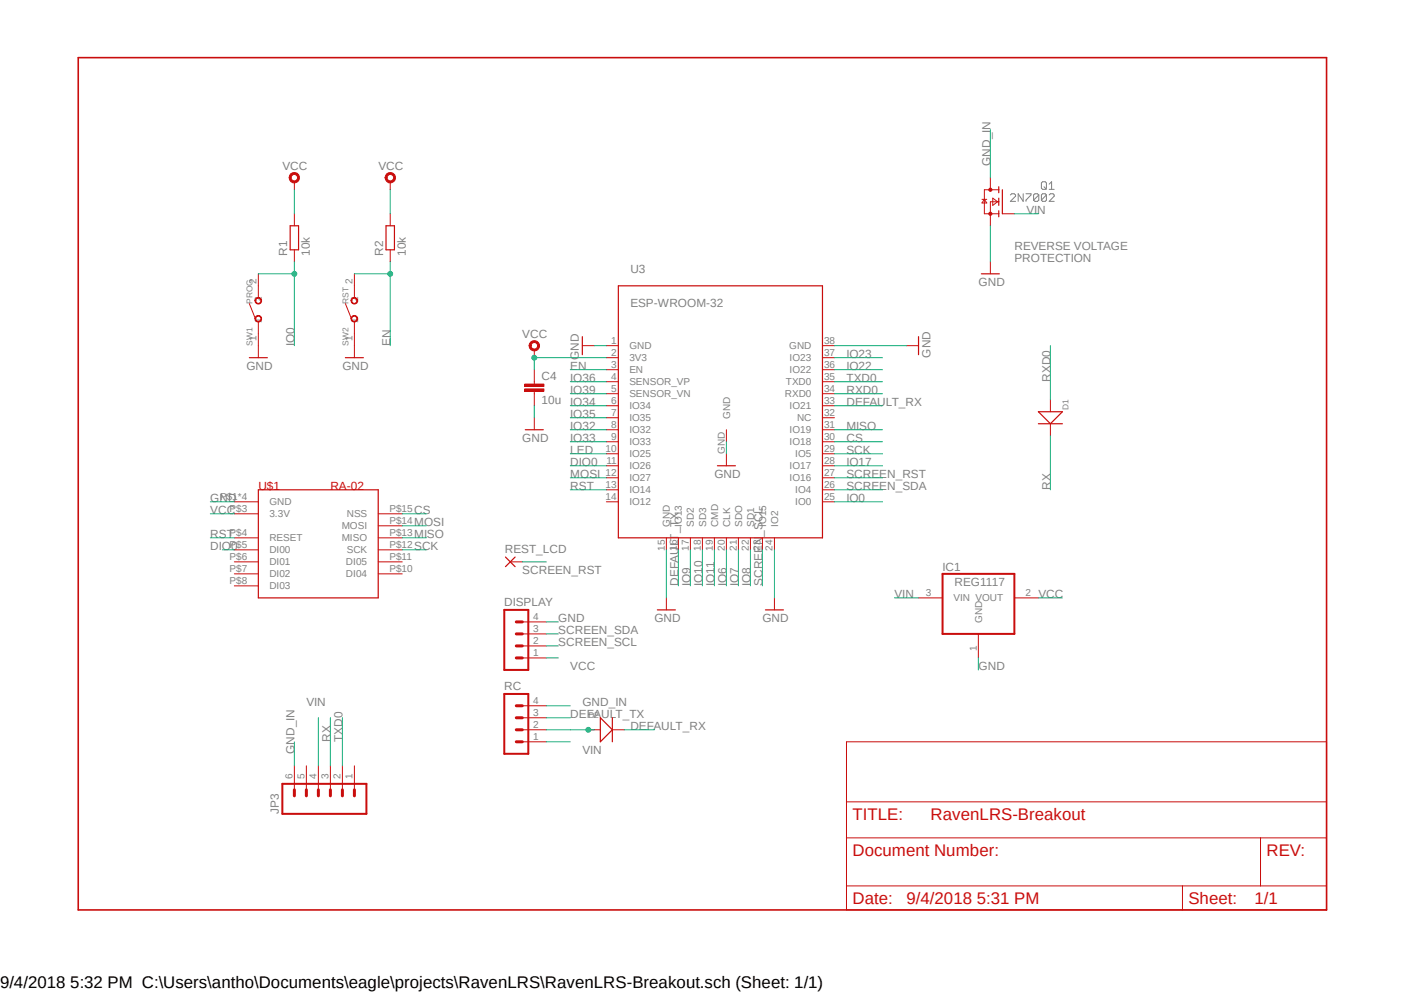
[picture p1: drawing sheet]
<svg xmlns="http://www.w3.org/2000/svg" width="297mm" height="210mm" viewBox="0 0 297 210" stroke-linecap="round" stroke-linejoin="round" font-family="sans-serif">
<path d="M16 11.9l265 181.1M281 11.9l-265 181.1" fill="none" stroke="#fff" stroke-width=".21"/>
<g fill="none" stroke="#808080" stroke-width=".21">
<path d="M220.6 38.4h.5l.3 .3v1.1l-.3 .2h-.5l-.3-.2v-1.1zM220.9 39.5l.5 .5M222 38.9l.5-.5v1.6M213.7 41.2l.3-.2h.5l.3 .2v.3l-1.1 1.1h1.1M216.5 41v1.6l-1.1-1.6v1.6M217 41h1.1v.2l-1.1 1.1v.3M219.8 41.2v1.1l-.3 .3h-.6l-.2-.3M219.8 41.2l-.3-.2h-.6l-.2 .2v1.1M219.8 41.2l-1.1 1.1M221.4 41.2v1.1l-.3 .3h-.5l-.3-.3M221.4 41.2l-.3-.2h-.5l-.3 .2v1.1M221.4 41.2l-1.1 1.1"/>
<path d="M222 41.2l.2-.2h.6l.2 .2v.3l-1 1.1h1M222 40h1"/>
</g>
<path d="M139.1 129h3.8" fill="none" stroke="#c90d0c" stroke-width=".25"/>
<path d="M113 80.7v.5M113 82.8v.5M141 126.4v2.6" fill="none" stroke="#c90d0c" stroke-width=".21"/>
<path d="M111 82.3h4.1v.5h-4.1z" fill-rule="evenodd" fill="#c90d0c"/>
<path d="M111 82.3h4.1v.5h-4.1z" fill="none" stroke="#c90d0c" stroke-width=".21"/>
<path d="M111 81.2h4.1v.5h-4.1z" fill-rule="evenodd" fill="#c90d0c"/>
<path d="M113 74.1v1.5M113 78.2v2.5M111 81.2h4.1v.5h-4.1zM113 83.3v2.5M113 88.3v2.6" fill="none" stroke="#c90d0c" stroke-width=".21"/>
<path d="M111.1 90.9h3.8" fill="none" stroke="#c90d0c" stroke-width=".25"/>
<path d="M112.3 72.3a1.11 1.11 0 0 1 1.7 .3 1.11 1.11 0 0 1-.7 1.6 1.11 1.11 0 0 1-1.4-1.1h.5a.69 .69 0 0 1 .9-.6 .69 .69 0 0 1 .2 1.2 .69 .69 0 0 1-1.1-.3v-.3h-.5z" fill-rule="evenodd" fill="#c90d0c"/>
<g fill="none" stroke="#c90d0c" stroke-width=".21">
<path d="M82.5 38.5v1.6M112.3 72.3a1.11 1.11 0 0 1 1.7 .3 1.11 1.11 0 0 1-.7 1.6 1.11 1.11 0 0 1-1.4-1.1h.5a.69 .69 0 0 1 .9-.6 .69 .69 0 0 1 .2 1.2 .69 .69 0 0 1-1.1-.3v-.3h-.5zM123.2 73.1h2.5M128.3 73.1h2.5M128.3 75.6h2.5M128.3 78.2h2.5M174 73.1h2.5M174 75.6h2.5M174 78.2h2.5M191.8 73.1h2.5M128.3 80.7h2.5M128.3 83.3h2.5"/>
<path d="M128.3 85.8h2.5M128.3 88.3h2.5M128.3 90.9h2.5M128.3 93.4h2.5M128.3 96h2.5M128.3 98.5h2.5M153.7 90.9v2.5M153.7 96v2.5M174 80.7h2.5M174 83.3h2.5M174 85.8h2.5M174 88.3h2.5"/>
<path d="M174 90.9h2.5M174 93.4h2.5M174 96h2.5M174 98.5h2.5M128.3 101h2.5M128.3 103.6h2.5M128.3 106.1h2.5M141 113.7v2.6M143.5 113.7v2.6M146 113.7v2.6M148.6 113.7v2.6M151.1 113.7v2.6"/>
<path d="M153.7 113.7v2.6M156.2 113.7v2.6M158.7 113.7v2.6M161.3 113.7v2.6M163.8 113.7v2.6M174 101h2.5M174 103.6h2.5M174 106.1h2.5M163.8 126.4v2.6"/>
</g>
<path d="M123.2 71.2v3.8M130.8 60.5h43.2v53.2h-43.2zM194.3 71.2v3.8M151.8 98.5h3.8M161.9 129h3.8" fill="none" stroke="#c90d0c" stroke-width=".25"/>
<path d="M81.8 36.7a1.11 1.11 0 0 1 1.7 .4 1.11 1.11 0 0 1-.7 1.6 1.11 1.11 0 0 1-1.4-1.1h.5a.71 .71 0 0 1 1-.6 .71 .71 0 0 1 .2 1.1 .71 .71 0 0 1-1.2-.3v-.2h-.5z" fill-rule="evenodd" fill="#c90d0c"/>
<path d="M62.3 38.5v1.6M81.8 36.7a1.11 1.11 0 0 1 1.7 .4 1.11 1.11 0 0 1-.7 1.6 1.11 1.11 0 0 1-1.4-1.1h.5a.71 .71 0 0 1 1-.6 .71 .71 0 0 1 .2 1.1 .71 .71 0 0 1-1.2-.3v-.2h-.5zM82.5 45.2v2.6M82.5 52.8v2.6M75 73.1v2.5" fill="none" stroke="#c90d0c" stroke-width=".21"/>
<path d="M81.7 47.8h1.7v5h-1.7zM73.1 75.6h3.8" fill="none" stroke="#c90d0c" stroke-width=".25"/>
<path d="M61.5 36.7a1.1 1.1 0 0 1 1.7 .3 1.1 1.1 0 0 1-.6 1.6 1.1 1.1 0 0 1-1.4-1h.4a.7 .7 0 0 1 .8-.8 .7 .7 0 0 1 .4 1.1 .7 .7 0 0 1-1.2-.1v-.2h-.4z" fill-rule="evenodd" fill="#c90d0c"/>
<path d="M61.5 36.7a1.1 1.1 0 0 1 1.7 .3 1.1 1.1 0 0 1-.6 1.6 1.1 1.1 0 0 1-1.4-1h.4a.7 .7 0 0 1 .8-.8 .7 .7 0 0 1 .4 1.1 .7 .7 0 0 1-1.2-.1v-.2h-.4zM54.7 57.9v2.6M62.3 45.2v2.6M62.3 52.8v2.6M54.7 68v7.6M179.1 156.9h101.5v35.5h-101.5zM179.1 177.2h101.5M179.1 169.6h101.5M266.7 177.2v10.2M179.1 187.4h101.5M250.1 187.4v5" fill="none" stroke="#c90d0c" stroke-width=".21"/>
<path d="M61.4 47.8h1.8v5h-1.8zM52.7 75.6h3.9" fill="none" stroke="#c90d0c" stroke-width=".25"/>
<path d="M16.6 12.2h264v180.2h-264z" fill="none" stroke="#c90d0c" stroke-width=".34"/>
<path d="M54.2 66.8a.71 .71 0 0 1 1.1 .3 .71 .71 0 0 1-.5 1 .71 .71 0 0 1-.9-.7h.2a.56 .56 0 0 1 .7-.5 .56 .56 0 0 1 .4 .8 .56 .56 0 0 1-.9 .2l-.2-.5h-.2z" fill-rule="evenodd" fill="#c90d0c"/>
<path d="M52.7 64.2l1.3 3.2M54.2 66.8a.71 .71 0 0 1 1.1 .3 .71 .71 0 0 1-.5 1 .71 .71 0 0 1-.9-.7h.2a.56 .56 0 0 1 .7-.5 .56 .56 0 0 1 .4 .8 .56 .56 0 0 1-.9 .2l-.2-.5h-.2z" fill="none" stroke="#c90d0c" stroke-width=".21"/>
<path d="M54.2 63a.71 .71 0 0 1 1.1 .3 .71 .71 0 0 1-.5 1 .71 .71 0 0 1-.9-.7h.2a.56 .56 0 0 1 .7-.5 .56 .56 0 0 1 .4 .8 .56 .56 0 0 1-.9 .2l-.2-.5h-.2z" fill-rule="evenodd" fill="#c90d0c"/>
<path d="M75 57.9v2.6M54.2 63a.71 .71 0 0 1 1.1 .3 .71 .71 0 0 1-.5 1 .71 .71 0 0 1-.9-.7h.2a.56 .56 0 0 1 .7-.5 .56 .56 0 0 1 .4 .8 .56 .56 0 0 1-.9 .2l-.2-.5h-.2zM54.7 60.5v2.4M75 68v5.1" fill="none" stroke="#c90d0c" stroke-width=".21"/>
<path d="M74.5 66.8a.71 .71 0 0 1 1.1 .3 .71 .71 0 0 1-.5 1 .71 .71 0 0 1-.8-.7h.1a.56 .56 0 0 1 .7-.5 .56 .56 0 0 1 .3 .8 .56 .56 0 0 1-.9 0l-.2-.3z" fill-rule="evenodd" fill="#c90d0c"/>
<path d="M73.1 64.2l1.2 3.2M74.5 66.8a.71 .71 0 0 1 1.1 .3 .71 .71 0 0 1-.5 1 .71 .71 0 0 1-.8-.7h.1a.56 .56 0 0 1 .7-.5 .56 .56 0 0 1 .3 .8 .56 .56 0 0 1-.9 0l-.2-.3z" fill="none" stroke="#c90d0c" stroke-width=".21"/>
<path d="M74.5 63a.71 .71 0 0 1 1.1 .3 .71 .71 0 0 1-.5 1 .71 .71 0 0 1-.8-.7h.1a.56 .56 0 0 1 .7-.5 .56 .56 0 0 1 .3 .8 .56 .56 0 0 1-.9 0l-.2-.3z" fill-rule="evenodd" fill="#c90d0c"/>
<g fill="none" stroke="#c90d0c" stroke-width=".21">
<path d="M207.7 42.2h1M208.2 42.2l.5 .7h-1zM209.5 55.4v2.5M210 41.9l1 .8-1 .7zM211.3 42.7h-1.8v2.5M211.3 40.1h-3.1v5.1h3.1M74.5 63a.71 .71 0 0 1 1.1 .3 .71 .71 0 0 1-.5 1 .71 .71 0 0 1-.8-.7h.1a.56 .56 0 0 1 .7-.5 .56 .56 0 0 1 .3 .8 .56 .56 0 0 1-.9 0l-.2-.3zM75 60.5v2.4M222.2 84.5v2.6M222.2 89.6v2.6M62.3 162v5M64.8 162v5"/>
<path d="M67.4 162v5M69.9 162v5M72.4 162v5M75 162v5"/>
</g>
<path d="M211.3 39.5v1.3M207.6 57.9h3.8M211.3 41.9v1.5M211.3 44.6v1.2M212 40.1v5.1M219.7 87.1h5l-2.5 2.5zM219.7 89.6h5" fill="none" stroke="#c90d0c" stroke-width=".25"/>
<path d="M59.7 165.8h17.8v6.3h-17.8z" fill="none" stroke="#c90d0c" stroke-width=".42"/>
<path d="M62.3 167v1.3M64.8 167v1.3M67.4 167v1.3M69.9 167v1.3M72.4 167v1.3M75 167v1.3" fill="none" stroke="#c90d0c" stroke-width=".64"/>
<circle cx="209.5" cy="45.2" r=".33" fill="#c90d0c"/>
<circle cx="209.5" cy="45.2" r=".33" fill="none" stroke="#c90d0c" stroke-width=".21"/>
<circle cx="209.5" cy="40.1" r=".33" fill="#c90d0c"/>
<g fill="none" stroke="#c90d0c" stroke-width=".21">
<path d="M209.5 37.6v2.5M209.5 45.2v2.6M212 45.2h2.6M49.6 106.1h5.1M49.6 108.7h5.1M49.6 113.7h5.1M49.6 116.3h5.1M49.6 118.8h5.1M80 108.7h5.1M80 113.7h5.1M80 116.3h5.1M80 118.8h5.1"/>
<path d="M80 111.2h5.1M107.9 118.8h2.6M49.6 121.4h5.1M49.6 123.9h5.1M80 121.4h5.1M110.5 139.1h5.1M110.5 136.6h5.1M110.5 134.1h5.1M110.5 131.5h5.1M194.3 126.4h5.1M207 134.1v5M214.6 126.4h5.1"/>
<path d="M110.5 156.9h5.1M110.5 154.3h5.1M110.5 151.8h5.1M110.5 149.3h5.1M124.5 154.3h2.5M129.5 154.3h2.6"/>
<circle cx="209.5" cy="40.1" r=".33"/>
</g>
<path d="M54.7 103.6h25.3v22.8h-25.3zM106.9 117.8l2.1 2M109 117.8l-2.1 2M127 151.8l2.5 2.5-2.5 2.6zM129.5 151.8v5.1" fill="none" stroke="#c90d0c" stroke-width=".25"/>
<path d="M106.7 129h5.1v12.7h-5.1zM199.4 121.4h15.2v12.7h-15.2zM106.7 146.8h5.1v12.6h-5.1z" fill="none" stroke="#c90d0c" stroke-width=".42"/>
<path d="M109.2 134.1h1.3M109.2 136.6h1.3M109.2 139.1h1.3M109.2 131.5h1.3M109.2 151.8h1.3M109.2 154.3h1.3M109.2 156.9h1.3M109.2 149.3h1.3" fill="none" stroke="#c90d0c" stroke-width=".64"/>
<path d="M209.5 47.8v7.6M125.7 73.1h2.6M128.3 75.6h-15.3v2.6M176.5 73.1h15.3M113 85.8v2.5M153.7 93.4v2.6M44.5 106.1h5.1M141 116.3v10.1M163.8 116.3v10.1M115.6 131.5h2.5M207 139.1v2.6" fill="none" stroke="#0dab76" stroke-width=".21"/>
<circle cx="113" cy="75.6" r=".51" fill="#0dab76"/>
<g fill="none" stroke="#0dab76" stroke-width=".21">
<path d="M62.3 40.1v5.1M75 57.9h7.5M82.5 40.1v5.1M82.5 55.4v17.7M120.6 78.2h7.7M44.5 108.7h5.1M115.6 139.1h2.5M219.7 126.4h5"/>
<circle cx="113" cy="75.6" r=".51"/>
</g>
<circle cx="82.5" cy="57.9" r=".51" fill="#0dab76"/>
<g fill="none" stroke="#0dab76" stroke-width=".21">
<path d="M54.7 57.9h7.6M62.3 55.4v17.7M222.2 73.1v11.4M176.5 83.3h10.2M176.5 106.1h10.2"/>
<circle cx="82.5" cy="57.9" r=".51"/>
</g>
<circle cx="62.3" cy="57.9" r=".51" fill="#0dab76"/>
<g fill="none" stroke="#0dab76" stroke-width=".21">
<path d="M209.5 27.4v10.2M176.5 75.6h10.2M176.5 78.2h10.2M120.6 80.7h7.7M120.6 98.5h7.7M120.6 85.8h7.7M120.6 88.3h7.7M120.6 90.9h7.7M120.6 93.4h7.7M120.6 96h7.7M120.6 83.3h7.7M176.5 80.7h10.2"/>
<path d="M176.5 98.5h10.2M176.5 85.8h10.2M176.5 90.9h10.2M176.5 93.4h10.2M176.5 96h10.2M222.2 92.2v11.4M44.5 113.7h5.1M47 116.3h2.6M85.1 113.7h5.1M85.1 116.3h5.1M85.1 111.2h5.1M85.1 108.7h5.1"/>
<path d="M110.5 118.8h5.1M120.6 103.6h7.7M120.6 101h7.7M143.5 116.3v7.6M146 116.3v7.6M148.6 116.3v7.6M151.1 116.3v7.6M153.7 116.3v7.6M156.2 116.3v7.6M158.7 116.3v7.6M161.3 116.3v7.6M176.5 103.6h10.2"/>
<path d="M176.5 101h10.2M115.6 134.1h2.5M115.6 136.6h2.5M62.3 156.9v5.1M69.9 151.8v10.2M72.4 151.8v10.2M115.6 151.8h5M115.6 154.3h10.1M115.6 149.3h5M132.1 154.3h6.3"/>
<circle cx="62.3" cy="57.9" r=".51"/>
</g>
<circle cx="124.5" cy="154.3" r=".51" fill="#0dab76"/>
<g fill="none" stroke="#0dab76" stroke-width=".21">
<path d="M214.6 45.2h5.1M189.2 126.4h5.1M67.4 151.8v10.2M115.6 156.9h5"/>
<circle cx="124.5" cy="154.3" r=".51"/>
</g>
<g font-size="3.6" fill="#c90d0c">
<text x="180.3" y="173.4">TITLE:</text>
<text x="196.9" y="173.4">RavenLRS-Breakout</text>
<text x="180.3" y="181">Document Number:</text>
<text x="267.9" y="181">REV:</text>
<text x="180.3" y="191.2">Date:</text>
<text x="191.8" y="191.2">9/4/2018 5:31 PM</text>
<text x="251.4" y="191.2">Sheet:</text>
<text x="265.4" y="191.2">1/1</text>
</g>
<text font-size="3.6" x="0" y="208.9">9/4/2018 5:32 PM C:\Users\antho\Documents\eagle\projects\RavenLRS\RavenLRS-Breakout.sch (Sheet: 1/1)</text>
<g font-size="2.5" fill="#808080">
<text x="59.7" y="36">VCC</text>
<text x="80.1" y="36">VCC</text>
<text x="209.6" y="35.1" transform="rotate(-90 209.6 35.1)">GND_IN</text>
<text x="217.1" y="45.2">VIN</text>
<text x="214.6" y="52.8">REVERSE VOLTAGE</text>
<text x="60.7" y="54.1" transform="rotate(-90 60.7 54.1)">R1</text>
<text x="65.6" y="54.1" transform="rotate(-90 65.6 54.1)">10k</text>
<text x="81.1" y="54.1" transform="rotate(-90 81.1 54.1)">R2</text>
<text x="85.9" y="54.1" transform="rotate(-90 85.9 54.1)">10k</text>
<text x="133.4" y="57.7">U3</text>
<text x="214.6" y="55.4">PROTECTION</text>
<text x="133.4" y="65">ESP-WROOM-32</text>
<text x="207" y="60.5">GND</text>
<text x="110.5" y="71.5">VCC</text>
<text x="62.3" y="73.1" transform="rotate(-90 62.3 73.1)">IO0</text>
<text x="82.6" y="73.1" transform="rotate(-90 82.6 73.1)">EN</text>
<text x="122.4" y="76.2" transform="rotate(-90 122.4 76.2)">GND</text>
<text x="179.1" y="75.7">IO23</text>
<text x="196.9" y="75.7" transform="rotate(-90 196.9 75.7)">GND</text>
<text x="52.1" y="78.2">GND</text>
<text x="72.4" y="78.2">GND</text>
<text x="114.6" y="80.3">C4</text>
<text x="120.7" y="78.2">EN</text>
<text x="120.7" y="80.7">IO36</text>
<text x="120.7" y="83.3">IO39</text>
<text x="179.1" y="83.3">RXD0</text>
<text x="179.1" y="80.7">TXD0</text>
<text x="179.1" y="78.2">IO22</text>
<text x="222.2" y="80.7" transform="rotate(-90 222.2 80.7)">RXD0</text>
<text x="114.6" y="85.4">10u</text>
<text x="120.7" y="85.8">IO34</text>
<text x="120.7" y="88.4">IO35</text>
<text x="179.1" y="85.8">DEFAULT_RX</text>
<text x="110.5" y="93.4">GND</text>
<text x="120.7" y="90.9">IO32</text>
<text x="120.7" y="93.4">IO33</text>
<text x="120.7" y="96">LED</text>
<text x="179.1" y="90.9">MISO</text>
<text x="179.1" y="93.4">CS</text>
<text x="179.1" y="96">SCK</text>
<text x="120.7" y="98.5">DIO0</text>
<text x="120.7" y="101.1">MOSI</text>
<text x="151.1" y="101.1">GND</text>
<text x="179.1" y="101.1">SCREEN_RST</text>
<text x="179.1" y="98.5">IO17</text>
<text x="44.5" y="106.1">GND</text>
<text x="120.7" y="103.6">RST</text>
<text x="179.1" y="106.1">IO0</text>
<text x="179.1" y="103.6">SCREEN_SDA</text>
<text x="222.2" y="103.6" transform="rotate(-90 222.2 103.6)">RX</text>
<text x="44.5" y="108.7">VCC</text>
<text x="44.5" y="113.8">RST</text>
<text x="87.6" y="111.2">MOSI</text>
<text x="87.6" y="113.8">MISO</text>
<text x="87.6" y="108.7">CS</text>
<text x="44.5" y="116.3">DIO0</text>
<text x="87.6" y="116.3">SCK</text>
<text x="106.8" y="117">REST_LCD</text>
<text x="110.5" y="121.4">SCREEN_RST</text>
<text x="143.5" y="123.9" transform="rotate(-90 143.5 123.9)">DEFAULT_TX</text>
<text x="146.1" y="123.9" transform="rotate(-90 146.1 123.9)">IO9</text>
<text x="148.6" y="123.9" transform="rotate(-90 148.6 123.9)">IO10</text>
<text x="151.1" y="123.9" transform="rotate(-90 151.1 123.9)">IO11</text>
<text x="153.7" y="123.9" transform="rotate(-90 153.7 123.9)">IO6</text>
<text x="156.2" y="123.9" transform="rotate(-90 156.2 123.9)">IO7</text>
<text x="158.8" y="123.9" transform="rotate(-90 158.8 123.9)">IO8</text>
<text x="161.3" y="123.9" transform="rotate(-90 161.3 123.9)">SCREEN_SCL</text>
<text x="199.4" y="120.7">IC1</text>
<text x="201.9" y="123.9">REG1117</text>
<text x="106.7" y="128.2">DISPLAY</text>
<text x="118.1" y="131.5">GND</text>
<text x="138.4" y="131.5">GND</text>
<text x="161.3" y="131.5">GND</text>
<text x="189.2" y="126.5">VIN</text>
<text x="219.7" y="126.5">VCC</text>
<text x="118.1" y="134.1">SCREEN_SDA</text>
<text x="118.1" y="136.6">SCREEN_SCL</text>
<text x="120.7" y="141.7">VCC</text>
<text x="207" y="141.7">GND</text>
<text x="64.8" y="149.3">VIN</text>
<text x="106.7" y="146">RC</text>
<text x="123.2" y="149.3">GND_IN</text>
<text x="120.7" y="151.8">DEFAULT_TX</text>
<text x="133.4" y="154.3">DEFAULT_RX</text>
<text x="62.3" y="159.4" transform="rotate(-90 62.3 159.4)">GND_IN</text>
<text x="69.9" y="156.9" transform="rotate(-90 69.9 156.9)">RX</text>
<text x="72.4" y="156.9" transform="rotate(-90 72.4 156.9)">TXD0</text>
<text x="123.2" y="159.4">VIN</text>
<text x="59" y="172.1" transform="rotate(-90 59 172.1)">JP3</text>
</g>
<g font-size="2.5" fill="#c90d0c">
<text x="54.7" y="103.6">U$1</text>
<text x="69.9" y="103.6">RA-02</text>
</g>
<g font-size="2.1" fill="#808080">
<text x="54.3" y="60.1" transform="rotate(-90 54.3 60.1)">2</text>
<text x="55.4" y="64" transform="rotate(-90 55.4 64)">2</text>
<text x="74.6" y="60.1" transform="rotate(-90 74.6 60.1)">2</text>
<text x="75.7" y="64" transform="rotate(-90 75.7 64)">2</text>
<text x="55.4" y="68.2" transform="rotate(-90 55.4 68.2)">1</text>
<text x="75.7" y="68.2" transform="rotate(-90 75.7 68.2)">1</text>
<text x="54.3" y="72.1" transform="rotate(-90 54.3 72.1)">1</text>
<text x="74.6" y="72.1" transform="rotate(-90 74.6 72.1)">1</text>
<text x="129.3" y="72.8">1</text>
<text x="129.3" y="75.3">2</text>
<text x="129.3" y="77.9">3</text>
<text x="133.1" y="73.9">GND</text>
<text x="133.1" y="76.4">3V3</text>
<text x="167" y="73.9">GND</text>
<text x="167" y="76.4">IO23</text>
<text x="174.3" y="72.8">38</text>
<text x="174.3" y="75.3">37</text>
<text x="174.3" y="77.9">36</text>
<text x="129.3" y="80.4">4</text>
<text x="129.3" y="82.9">5</text>
<text x="133.1" y="79">EN</text>
<text x="133.1" y="81.5">SENSOR_VP</text>
<text x="166.2" y="81.5">TXD0</text>
<text x="167" y="79">IO22</text>
<text x="174.3" y="80.4">35</text>
<text x="174.3" y="82.9">34</text>
<text x="129.3" y="85.5">6</text>
<text x="129.3" y="88">7</text>
<text x="133.1" y="84">SENSOR_VN</text>
<text x="133.1" y="86.6">IO34</text>
<text x="133.1" y="89.1">IO35</text>
<text x="154.4" y="88.6" transform="rotate(-90 154.4 88.6)">GND</text>
<text x="166" y="84">RXD0</text>
<text x="167" y="86.6">IO21</text>
<text x="168.6" y="89.1">NC</text>
<text x="174.3" y="85.5">33</text>
<text x="174.3" y="88">32</text>
<text x="128.1" y="95.6">10</text>
<text x="129.3" y="90.6">8</text>
<text x="129.3" y="93.1">9</text>
<text x="133.1" y="91.7">IO32</text>
<text x="133.1" y="94.2">IO33</text>
<text x="153.3" y="96" transform="rotate(-90 153.3 96)">GND</text>
<text x="167" y="91.7">IO19</text>
<text x="167" y="94.2">IO18</text>
<text x="174.3" y="90.6">31</text>
<text x="174.3" y="93.1">30</text>
<text x="174.3" y="95.6">29</text>
<text x="128.1" y="100.7">12</text>
<text x="128.3" y="98.2">11</text>
<text x="133.1" y="96.7">IO25</text>
<text x="133.1" y="99.3">IO26</text>
<text x="133.1" y="101.8">IO27</text>
<text x="167" y="99.3">IO17</text>
<text x="167" y="101.8">IO16</text>
<text x="168.2" y="96.7">IO5</text>
<text x="174.3" y="98.2">28</text>
<text x="174.3" y="100.7">27</text>
<text x="46.6" y="105.8">P$1*4</text>
<text x="57" y="106.9">GND</text>
<text x="128.1" y="103.3">13</text>
<text x="128.1" y="105.8">14</text>
<text x="133.1" y="104.4">IO14</text>
<text x="133.1" y="106.9">IO12</text>
<text x="168.2" y="104.4">IO4</text>
<text x="168.2" y="106.9">IO0</text>
<text x="174.3" y="103.3">26</text>
<text x="174.3" y="105.8">25</text>
<text x="48.6" y="108.3">P$3</text>
<text x="48.6" y="113.4">P$4</text>
<text x="57" y="109.4">3.3V</text>
<text x="72.3" y="112">MOSI</text>
<text x="73.4" y="109.4">NSS</text>
<text x="82.4" y="113.4">P$13</text>
<text x="82.4" y="110.9">P$14</text>
<text x="82.4" y="108.3">P$15</text>
<text x="141.7" y="111.4" transform="rotate(-90 141.7 111.4)">GND</text>
<text x="144.3" y="111.4" transform="rotate(-90 144.3 111.4)">IO13</text>
<text x="146.8" y="111.4" transform="rotate(-90 146.8 111.4)">SD2</text>
<text x="149.4" y="111.4" transform="rotate(-90 149.4 111.4)">SD3</text>
<text x="151.9" y="111.4" transform="rotate(-90 151.9 111.4)">CMD</text>
<text x="154.4" y="111.4" transform="rotate(-90 154.4 111.4)">CLK</text>
<text x="157" y="111.4" transform="rotate(-90 157 111.4)">SDO</text>
<text x="159.5" y="111.4" transform="rotate(-90 159.5 111.4)">SD1</text>
<text x="162.1" y="111.4" transform="rotate(-90 162.1 111.4)">IO15</text>
<text x="164.6" y="111.4" transform="rotate(-90 164.6 111.4)">IO2</text>
<text x="48.6" y="116">P$5</text>
<text x="48.6" y="118.4">P$6</text>
<text x="57" y="114.5">RESET</text>
<text x="57" y="117.1">DI00</text>
<text x="57" y="119.6">DI01</text>
<text x="72.3" y="114.5">MISO</text>
<text x="73.2" y="119.6">DI05</text>
<text x="73.4" y="117.1">SCK</text>
<text x="82.4" y="118.4">P$11</text>
<text x="82.4" y="116">P$12</text>
<text x="140.6" y="116.5" transform="rotate(-90 140.6 116.5)">15</text>
<text x="143.2" y="116.5" transform="rotate(-90 143.2 116.5)">16</text>
<text x="145.7" y="116.5" transform="rotate(-90 145.7 116.5)">17</text>
<text x="148.3" y="116.5" transform="rotate(-90 148.3 116.5)">18</text>
<text x="150.8" y="116.5" transform="rotate(-90 150.8 116.5)">19</text>
<text x="153.3" y="116.5" transform="rotate(-90 153.3 116.5)">20</text>
<text x="155.9" y="116.5" transform="rotate(-90 155.9 116.5)">21</text>
<text x="158.4" y="116.5" transform="rotate(-90 158.4 116.5)">22</text>
<text x="160.9" y="116.5" transform="rotate(-90 160.9 116.5)">23</text>
<text x="163.4" y="116.5" transform="rotate(-90 163.4 116.5)">24</text>
<text x="48.6" y="121">P$7</text>
<text x="48.6" y="123.5">P$8</text>
<text x="57" y="122.1">DI02</text>
<text x="57" y="124.7">DI03</text>
<text x="73.2" y="122.1">DI04</text>
<text x="82.4" y="121">P$10</text>
<text x="112.8" y="131.1">4</text>
<text x="195.8" y="126.1">3</text>
<text x="201.7" y="127.2">VIN VOUT</text>
<text x="207.8" y="131.7" transform="rotate(-90 207.8 131.7)">GND</text>
<text x="217" y="126.1">2</text>
<text x="112.8" y="136.2">2</text>
<text x="112.8" y="133.7">3</text>
<text x="206.6" y="137.6" transform="rotate(-90 206.6 137.6)">1</text>
<text x="112.8" y="138.8">1</text>
<text x="112.8" y="148.9">4</text>
<text x="112.8" y="154">2</text>
<text x="112.8" y="151.5">3</text>
<text x="112.8" y="156.5">1</text>
<text x="61.9" y="164.7" transform="rotate(-90 61.9 164.7)">6</text>
<text x="64.4" y="164.7" transform="rotate(-90 64.4 164.7)">5</text>
<text x="67" y="164.7" transform="rotate(-90 67 164.7)">4</text>
<text x="69.5" y="164.7" transform="rotate(-90 69.5 164.7)">3</text>
<text x="72.1" y="164.7" transform="rotate(-90 72.1 164.7)">2</text>
<text x="74.6" y="164.7" transform="rotate(-90 74.6 164.7)">1</text>
</g>
<g font-size="1.8" fill="#808080">
<text x="53.4" y="64.3" transform="rotate(-90 53.4 64.3)">PROG</text>
<text x="73.7" y="64.3" transform="rotate(-90 73.7 64.3)">RST</text>
<text x="53.4" y="73.1" transform="rotate(-90 53.4 73.1)">SW1</text>
<text x="73.7" y="73.1" transform="rotate(-90 73.7 73.1)">SW2</text>
<text x="226" y="86.8" transform="rotate(-90 226 86.8)">D1</text>
<text x="124.5" y="151.8">D2</text>
</g>
</svg>
